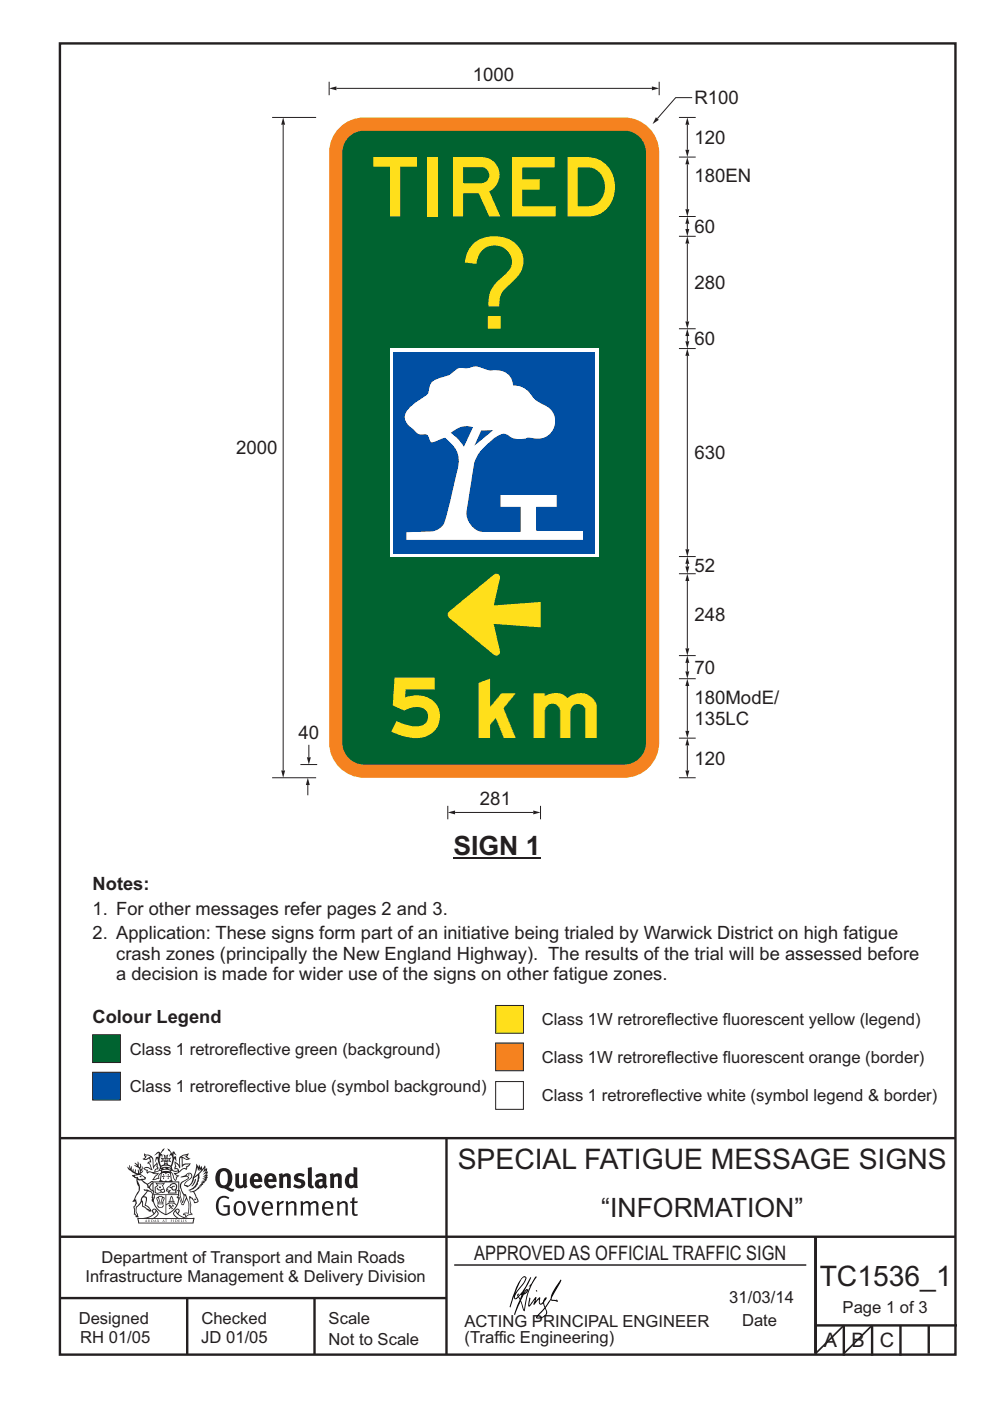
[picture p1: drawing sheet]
<svg xmlns="http://www.w3.org/2000/svg" width="210mm" height="297mm" viewBox="0 0 210 297" stroke-linecap="round" stroke-linejoin="round" font-family="sans-serif">
<path d="M12.7 9.2h190v278h-190zM12.7 241.3h189.9M94.7 241.4v45.8M12.7 275.2h82M12.7 262.2h190.1M39.7 275.2v12M66.7 275.2v12M173 262.2v24.8M173 281h30M197 281v6" fill="none" stroke="#231f20" stroke-width=".51"/>
<path d="M96.4 268.2h74.6" fill="none" stroke="#231f20" stroke-width=".21"/>
<g fill="#231f20">
<path d="M47 248.5a2.55 2.55 0 0 0 0 2.7l.3 .1a.81 .81 0 0 0 1-.9v-.6a1.04 1.04 0 0 0-1.1-1.5zM46.3 248.1a1.82 1.82 0 0 1 2.1-.2 1.82 1.82 0 0 1 .9 1.9 2.29 2.29 0 0 1-.8 1.9l.7 .3h.5l-.2 .6a2.87 2.87 0 0 1-2-.7 2.12 2.12 0 0 1-1.7-3.1z" fill-rule="evenodd"/>
<path d="M49.9 248.9l.8-.2v2a.46 .46 0 0 0 .2 .6 .46 .46 0 0 0 .7-.2v-2.2l.7-.2v2.4l.2 .5-.6 .4-.2-.3a1.02 1.02 0 0 1-1.2 .2 1.02 1.02 0 0 1-.6-1.1z" fill-rule="evenodd"/>
<path d="M54 249.5l-.1 .5h.9a.49 .49 0 0 0-.2-.6 .49 .49 0 0 0-.6 .1zM53.4 249.2a1.34 1.34 0 0 1 1.6-.3 1.34 1.34 0 0 1 .6 1.5v.2h-1.7a.77 .77 0 0 0 .5 .8 .77 .77 0 0 0 .9-.3l.3 .4a1.59 1.59 0 0 1-2.1 .2 1.59 1.59 0 0 1-.4-2z" fill-rule="evenodd"/>
<path d="M57 249.5l-.1 .5h.9a.49 .49 0 0 0-.2-.6 .49 .49 0 0 0-.6 .1zM56.4 249.2a1.34 1.34 0 0 1 1.6-.3 1.34 1.34 0 0 1 .7 1.5v.2h-1.8a.77 .77 0 0 0 .5 .8 .77 .77 0 0 0 .9-.3l.3 .4a1.59 1.59 0 0 1-2 .2 1.59 1.59 0 0 1-.5-2z" fill-rule="evenodd"/>
<path d="M59.1 248.9l.8-.2 .1 .4a.95 .95 0 0 1 1-.3 .95 .95 0 0 1 .7 .8v2.3h-.8v-2.3a.46 .46 0 0 0-.8 .1v2.2h-.9z" fill-rule="evenodd"/>
<path d="M62.5 249.1a1.75 1.75 0 0 1 2.1-.1l-.2 .5-.6-.2a.43 .43 0 0 0-.6 .3l.4 .3a1.04 1.04 0 0 1 1.2 1.2 1.04 1.04 0 0 1-1.4 .9l-1.2-.4 .3-.6 1 .4 .4-.4a.88 .88 0 0 0-1-.5l-.4-.2-.1-.4z" fill-rule="evenodd"/>
<path d="M65.3 247.6l.8-.2 .1 3.8 .2 .2 .2 .5a.88 .88 0 0 1-1-.1 .88 .88 0 0 1-.3-1z" fill-rule="evenodd"/>
<path d="M67.8 250.6a.43 .43 0 0 0-.1 .7 .43 .43 0 0 0 .7-.1v-.7zM66.8 249.2a1.7 1.7 0 0 1 2.4 .1v1.8l.3 .4-.4 .5-.5-.3a1.03 1.03 0 0 1-1.7-.2 1.03 1.03 0 0 1 .8-1.5h.7v-.4a.8 .8 0 0 0-1.2 .1z" fill-rule="evenodd"/>
<path d="M69.9 248.9l.8-.2 .1 .4a.95 .95 0 0 1 1-.3 .95 .95 0 0 1 .7 .8v2.3h-.8v-2.3a.46 .46 0 0 0-.8 .1v2.2h-.8z" fill-rule="evenodd"/>
<path d="M74.3 249.5a1.48 1.48 0 0 0 0 1.7l.4 .1 .3-.2v-1.5l-.3-.2zM75 247.4l.8 .2 .1 4.3h-.7l-.1-.2a1.26 1.26 0 0 1-1.4 0 1.26 1.26 0 0 1-.6-1.3 1.29 1.29 0 0 1 .5-1.3 1.29 1.29 0 0 1 1.4-.2z" fill-rule="evenodd"/>
<path d="M46.4 253.9a1.72 1.72 0 0 1 2.2 0l-.2 .3a1.24 1.24 0 0 0-1.4-.1 1.24 1.24 0 0 0-.7 1.3 1.49 1.49 0 0 0 1.3 2l.7-.2v-1.3h-.9l-.1-.4h1.4v2a1.93 1.93 0 0 1-2.2-.1 1.93 1.93 0 0 1-.7-2.2l.2-.7z" fill-rule="evenodd"/>
<path d="M50.3 255.2a1.65 1.65 0 0 0 .3 2.2 .99 .99 0 0 0 1-1.5 .78 .78 0 0 0-.4-.8 .78 .78 0 0 0-.9 .1zM50 254.9a1.33 1.33 0 0 1 1.6-.1 1.33 1.33 0 0 1 .5 1.5 1.31 1.31 0 0 1-1.3 1.5 1.31 1.31 0 0 1-1.3-1.6l.1-.5z" fill-rule="evenodd"/>
<path d="M52.5 254.7l.4-.1 .9 2.6 .8-2.5h.5l-1.1 3h-.5z" fill-rule="evenodd"/>
<path d="M56.2 255.2l-.2 .7h1.4a.7 .7 0 0 0-.3-.8 .7 .7 0 0 0-.9 .1zM55.9 255a1.22 1.22 0 0 1 1.5-.2 1.22 1.22 0 0 1 .5 1.5h-1.9a.93 .93 0 0 0 .5 1 .93 .93 0 0 0 1.2-.2l.1 .3a1.43 1.43 0 0 1-1.7 .1 1.43 1.43 0 0 1-.6-1.7z" fill-rule="evenodd"/>
<path d="M58.7 254.8l.4-.2 .1 .5 .4-.3 .6-.2-.2 .6a.66 .66 0 0 0-.8 .6v1.9h-.4z" fill-rule="evenodd"/>
<path d="M60.6 254.8l.4-.2 .1 .5a.94 .94 0 0 1 1-.4 .94 .94 0 0 1 .8 .7v2.3h-.5l-.1-2.5a.81 .81 0 0 0-1.2 .3v2.2h-.4z" fill-rule="evenodd"/>
<path d="M63.7 254.7l.5-.1 .1 .5 .4-.3a.78 .78 0 0 1 1.1 .3 .9 .9 0 0 1 1-.5 .9 .9 0 0 1 .7 .8v2.3h-.4l-.1-2.5a.67 .67 0 0 0-1.1 .3v2.2h-.5v-2.4l-.4-.2-.7 .4v2.2h-.5z" fill-rule="evenodd"/>
<path d="M69 255.2l-.2 .7h1.4a.7 .7 0 0 0-.3-.8 .7 .7 0 0 0-.9 .1zM68.7 255a1.22 1.22 0 0 1 1.5-.2 1.22 1.22 0 0 1 .5 1.5h-1.9a.93 .93 0 0 0 .5 1 .93 .93 0 0 0 1.2-.2l.1 .3a1.44 1.44 0 0 1-1.7 .1 1.44 1.44 0 0 1-.6-1.7z" fill-rule="evenodd"/>
<path d="M71.4 254.8l.5-.2 .1 .5a.94 .94 0 0 1 1-.4 .94 .94 0 0 1 .7 .7v2.3h-.4l-.1-2.5a.81 .81 0 0 0-1.2 .3v2.2h-.5z" fill-rule="evenodd"/>
<path d="M74.7 254l.5-.2v.9h.7l-.1 .4h-.7l.1 2.2 .1 .1h.5l.1 .3a.75 .75 0 0 1-1.2-.6v-2h-.4v-.4h.4z" fill-rule="evenodd"/>
<path d="M30.8 244.9l1.1 .3-.9 .5h-.4l.5-.5zM31.8 245.5l.2-.1a2.44 2.44 0 0 1 .4 2l.1 .4 .7-1-.1 .6 .3 .3a.57 .57 0 0 0-.6 .8l-1-.2-.5 .2 .1-.5-.7-.2 .6-.2 1 .5 .1-.1-.6-1.3-.2-.1 .5-.1zM30.7 244.5l-.2 .4 .3 .4-.6 .4a1.04 1.04 0 0 0 1.4-.1l.2 .7h-.4l-.2 .4a.94 .94 0 0 1 .9 1.1l-.2-.1a1.16 1.16 0 0 0-1.5-.1l.3 .4 .4 .2 .1 .5 .2 .2v-.2a.94 .94 0 0 1 1.1 .2h.9l-1.2 1.2a1.13 1.13 0 0 0 1.2-.2l.4-.1-.1-.4 .5-.7a.83 .83 0 0 0-.6 1.1l-.3-.1-.7 .3 1.1-1.4-.5 .2-.5-.1 1.3-.5-.2-.2-.8 .4v-.3l.2-.2 .3 .1 .1-.3-.2-.4v-.6l-.2-.3-.6 .9v-.7a1.42 1.42 0 0 0-1.7-1.8z" fill-rule="evenodd"/>
<path d="M38.5 245.3l.5-.3 .7-.1-.6 .3 .8 .5h-.3zM38.3 245.5h.2l.1 2a1.69 1.69 0 0 1 1.5-.7l-.7 .5 .1 .5a1.1 1.1 0 0 0-1.5 .6l-.1-.5-.2-.2h-.5l.2-.4-.2-.7a1.42 1.42 0 0 1 .8 1.1l.2-.1zM37.1 246.2l.1 1-.2 .3v.5l.6-.1 .1 .2a.96 .96 0 0 1-1.1-.1l-.1 .1a1.06 1.06 0 0 0 1.3 .2v.1a.72 .72 0 0 1-1 .2l.3 .5 .6 .3-.4 .1-.1 .7-.3-.4-.3-1.1-.4-.4 .4 .9a1.54 1.54 0 0 0 .6 1.2l.2-.3a.58 .58 0 0 1 .5-.7l.1-.2h-.3l-.4-.3 .9-.5a.93 .93 0 0 1 1.1-.5l.1 .2 .2-.1 .1-.5a.99 .99 0 0 0 .7-.9l-1.3 .1-.4 .3v-1.5l.9 .4 .8-.3h-.3l-.5-.4 .4-.7-.7 .2a1.46 1.46 0 0 0-1.3 2.1v.4l-.2-.4z" fill-rule="evenodd"/>
<path d="M35.6 248.9l.2 .1-.1 .4h.3l-.3 .1v.5l-.1-.6h-.3l.3-.1z" fill-rule="evenodd"/>
<path d="M34.6 248.9l.2 .1-.1 .3 .4 .1h-.4v.6l-.1-.5-.3-.1h.3z" fill-rule="evenodd"/>
<path d="M34.3 248.8a.57 .57 0 0 1 .9 .2 .57 .57 0 0 1 .9-.2l.2 1.4-.2 .1a.57 .57 0 0 1-.9-.1 .69 .69 0 0 1-1.1 0zM34.2 248.1l-.3 2.1-.2 .4h2.9l-.1-.4-.3-2.1h-.2v.3l-.8-.1-.9 .1 .1-.3z" fill-rule="evenodd"/>
<path d="M34.2 252.4a.3 .3 0 0 0 .6 0 .3 .3 0 0 0-.6 0zM33.3 251l.3 .3-.3 .3a.79 .79 0 0 0 0 1.3l.8-.2-.1-.3a.55 .55 0 0 1-.7-.6h.1l.1 .3 .4 .1 .8-.2-.4-.7 .4-.3-.7 .1zM33 250.7l1.1 .2 .9-.2-.4 .7 .4 1.1a.56 .56 0 0 1-.8 .3l-.2 .1a.73 .73 0 0 1-.9 .1 .73 .73 0 0 1-.3-.9v-.4l.5-.4z" fill-rule="evenodd"/>
<path d="M35.6 251.9l.7-.5a.58 .58 0 0 1 1-.1 .58 .58 0 0 1-.5 .9l-.2-.3a.43 .43 0 0 1 .6-.3v-.1a.57 .57 0 0 0-.8 .2l-.2-.1-.3 .2 .4 .1a.55 .55 0 0 0 .9 .5v.5h-1.3l.3-.4-.1-.2-.6 .1 .2-.2-.2-.1zM35.4 251.8l-.1 .2a.39 .39 0 0 0 .2 .7l.3-.1-.2 .5h1.9l-.1-.8a.86 .86 0 0 0-.1-1.4 .86 .86 0 0 0-1.3 .4z" fill-rule="evenodd"/>
<path d="M36 254.8h.8v.2h-.8zM36.4 253.8l.2 .8h-.4zM36.4 253.5l-.3 .5-.1 .6h-.2v.4l-.7 .4 .1 .2a1.48 1.48 0 0 1 2.2 .1l.2-.1-.6-.5v-.5h-.2l-.1-.6z" fill-rule="evenodd"/>
<path d="M35.8 255.4l.3 .1 .2 .3 .3-.2-.2-.2a.38 .38 0 0 1 .4 .5l-.1-.2-.3 .3 .3 .2-.3 .2-.1-.3-.4 .3-.1-.2 .4-.3-.2-.1-.1 .1z" fill-rule="evenodd"/>
<path d="M34.5 254h.2v.2l-.3 .6h-.1zM33.6 255.3h.9v.2a.55 .55 0 0 1-.8 .4v-.2h-.2zM33.4 254h.2l.2 .8h-.2zM33.6 255h.8l.1 .1-.8 .1zM33.8 253.7h.5l-.2 1.1h-.2zM33.3 253.8l-.1 .3 .3 1.2a.48 .48 0 0 0-.1 .5 .48 .48 0 0 0 .4 .3l.6-.1a.49 .49 0 0 0 .2-.7l.3-1.2-.1-.3a1.42 1.42 0 0 0-1.5 0z" fill-rule="evenodd"/>
<path d="M33.6 251.6h.5l.1 .3h-.4z" fill-rule="evenodd"/>
<path d="M41.3 250.1l.3-.2-.2 .9-.6 .7h-.2l.5-.7z" fill-rule="evenodd"/>
<path d="M39.7 249l.3-.2 .5 .2a.88 .88 0 0 1-.6 1.1 1.22 1.22 0 0 0-.8 1.3l.5 .2a.72 .72 0 0 0 .9-.4l.5-.8 .2-.6 .8-.6v.3a2.85 2.85 0 0 1-2 2.8l.1 .1a2.13 2.13 0 0 0 1.9-1.5l-.1-.2a2.01 2.01 0 0 0 .3-1.8l1.2-1.3-.4 1 .7-.5-.7 1 .8-.4-.8 .8 .7-.1-.9 .5 .8-.1-.8 .4h.7l-.8 .3 .3 .2h-.4l.2 .4-.4-.1 .2 .3h-.4l.1 .3h-.1a2.16 2.16 0 0 1-2 1l.1 .2h.4a.76 .76 0 0 1 .7 .7l.5 1.2-.6 .2a1.45 1.45 0 0 0-1.2-1.3l.3 1.8-.1 1.9 .4 .2a1.07 1.07 0 0 0-1.2 .4v-.3l-.5-.2a.87 .87 0 0 1 1-.1l.1-.7a4.4 4.4 0 0 0-.6-3.1l-.1-.3h-.2a2.16 2.16 0 0 1-.7-2.2l.3-.3 1.2-.8a.55 .55 0 0 0-.4-.7zM37.8 252.4a.76 .76 0 0 1 .3 1.1l.6 1.6 .4-1.7 .2 .1a.61 .61 0 0 1-.1 .9l-.3 .9h-.2l-.7-1.6-.3 .1a1.18 1.18 0 0 0 .1-1.4zM41.8 247.5l.2 .8 .3-.6v.6l.3-.5a1.9 1.9 0 0 1-1.1 1.4l-.3 .3zM38.2 249.6l1.4-.1 .2 .1v.3l-.5 .3a1.26 1.26 0 0 0-1 1.9l.2 .7a1.84 1.84 0 0 1 .2 2l-.4-1.3a.96 .96 0 0 0-.4-1.3l-.4 .3a.78 .78 0 0 1-.1 1.3l.2 .2h.4l.4 1.1a.38 .38 0 0 0 .2 .4 .38 .38 0 0 0 .4-.1l.6-1.2a2.94 2.94 0 0 1 .3 2.5v.5l-.8-.1-.3 .4v.2l.4-.1 .1 .4 .2 .1a1.02 1.02 0 0 1 1.3-.5l-.1-.4-.3-.1 .2-1.7-.3-1.4 .1 .1a1.14 1.14 0 0 1 .7 .9 .63 .63 0 0 0 .9-.2 .63 .63 0 0 0-.2-.8l-.6-1.3 .9-.6 .2-.3 .2-.1v-.2h.3l-.1-.3h.4l-.1-.3 .5-.1-.2-.2 .5-.4 .1-.2-.3 .1 .5-.6-.3 .1 .3-.6-.4 .1 .4-.5v-.3l-.3 .2 .1-.6v-.3l-.4 .3-.1-.8-.5 .8-.2-.7-.2 .5-.3-.8-.1 .6-.5-.8-.1 1.4-.7 1.9a1.81 1.81 0 0 1-.9 1.4l-.6-.2a1.75 1.75 0 0 1 1.1-1.2 .75 .75 0 0 0 .1-1.3 .75 .75 0 0 0-1.2 .5z" fill-rule="evenodd"/>
<path d="M41.2 254.2l.3-.1 .1 .3h-.4z" fill-rule="evenodd"/>
<path d="M29.4 258.4h11.6l-.2 .8h-11.3zM31.3 258.2l.5-.1a2.48 2.48 0 0 0 1.4-1.3l.2 .6-.5 .5-.4 .3zM32.5 256.6l.3-.2 .2 .2-.3 .6zM37.2 256.8a2.65 2.65 0 0 0 1.8 1.4h-1.1l-.5-.3-.5-.5zM37.4 256.6l.2-.2 .3 .2-.3 .6zM29.2 258.2l.1 1.2h11.7l.3-1.1-.2-.1a4.1 4.1 0 0 1-3.3-.9l.3-.4-.1-.5a1.06 1.06 0 0 0-1.3 .9l.2 .4 .6 .5h-4.7l.3-.1a.84 .84 0 0 0 .6-.7 .84 .84 0 0 0-.5-.9l-.3-.2-.5 .1-.1 .5 .3 .4a4.2 4.2 0 0 1-3.4 .9z" fill-rule="evenodd"/>
<path d="M31 258.7l.1 .2h-.2zM31 258.6l-.3 .5 .4-.1 .2 .1z" fill-rule="evenodd"/>
<path d="M31.3 258.6h.2v.4a.25 .25 0 0 0 .3-.1 .25 .25 0 0 0-.1-.3h.1a.29 .29 0 0 1 0 .4 .29 .29 0 0 1-.4 0 .29 .29 0 0 1 0-.4z" fill-rule="evenodd"/>
<path d="M32.2 258.6a.22 .22 0 0 1 .3 .2 .22 .22 0 0 1-.3 .2zM32 258.6v.5a.33 .33 0 0 0 .5-.1 .33 .33 0 0 0 0-.4 .33 .33 0 0 0-.5 0z" fill-rule="evenodd"/>
<path d="M32.9 258.7l.1 .2h-.2zM32.9 258.6l-.2 .5 .3-.1 .2 .1z" fill-rule="evenodd"/>
<path d="M33.3 258.6h.2v.2l.3-.2-.2 .2 .2 .3-.3-.2-.1 .2h-.1l.2-.3z" fill-rule="evenodd"/>
<path d="M34.7 258.7l.1 .2h-.2zM34.7 258.6l-.3 .5 .4-.1 .2 .1z" fill-rule="evenodd"/>
<path d="M35 258.6h.4h-.1v.5h-.2l.1-.5z" fill-rule="evenodd"/>
<path d="M36.2 258.6h.3h-.2v.2h.2h-.2l.1 .3h-.2z" fill-rule="evenodd"/>
<path d="M36.7 258.6h.2v.5h-.2z" fill-rule="evenodd"/>
<path d="M37.3 258.6a.22 .22 0 0 1 .3 .2 .22 .22 0 0 1-.3 .2zM37.1 258.6v.5a.33 .33 0 0 0 .5-.1 .33 .33 0 0 0 0-.4 .33 .33 0 0 0-.5 0z" fill-rule="evenodd"/>
<path d="M37.8 258.6h.3h-.1v.2h.1h-.1v.2l.1 .1h-.3z" fill-rule="evenodd"/>
<path d="M38.3 258.6h.3l-.1 .4 .2 .1h-.4z" fill-rule="evenodd"/>
<path d="M38.9 258.6h.2v.5h-.2z" fill-rule="evenodd"/>
<path d="M39.3 258.6h.2l-.2 .1 .2 .2-.1 .2h-.1v-.2l.2 .1z" fill-rule="evenodd"/>
<path d="M34.2 247.4a1.51 1.51 0 0 1 2 .2 2.67 2.67 0 0 0-2.1 0zM35.7 247.6l.4 .2 .1 .2-.4-.1zM34.6 247.7l.4-.1 .2 .2h-.4zM34 247.9l.3 .1-.3 .1zM34.9 246.9l.3-.2 .2 .2zM34.9 245.7h.2v.4h-.2zM35 245.1l.2 .2 .2-.2-.1 .4h-.2zM35.1 246.3h.2l.1 .4-.2-.2-.2 .2zM35.3 245.7h.2v.4h-.2zM34.4 245.7l.3 .1v.2l-.3 .1 .2-.2zM35.7 245.8l.3-.1-.2 .2 .2 .2-.4-.1zM32.7 244.9l1-.5-.1 1-.2-.1-.4 .1-.2 1.1 .5-1 .2 .9a1.84 1.84 0 0 1 .3 1.7l.4 .1a2.48 2.48 0 0 1 2.2 .1l.2-.3-.2-.7 .7-1.7 .4 .6-.2-1-.2-.1-.2 .3v-.9l.6 .4-.6-.7h-.3l-.1 .4-.5-.8-.5-.3 .2 .4 .5 .6-.4 .7 .4-.3a2.06 2.06 0 0 1 0 2.2l-.6-.2-.1-.6 .1-.1 .8 .2-.4-.5 .4-.5-.7 .2-.2-.2 .2-.7-.5 .4-.5-.4 .2 .7-.2 .2-.7-.2 .4 .5-.4 .5 .7-.2 .2 .1-.2 .6-.5 .2a2.02 2.02 0 0 1 0-2.2l.3 .5-.1-.6-.3-.1 .8-1.2-.5 .3-.4 .7-.2-.3a.8 .8 0 0 0-.8 .5z" fill-rule="evenodd"/>
<path d="M29.2 250.1l.3 .2a.61 .61 0 0 1 .8 .3l.3 .2a.8 .8 0 0 1 .6 1l.4 .1 .5 .6a1 1 0 0 1 .5 1l-.1 .7v-.5h-.1a.96 .96 0 0 0-.8-1.3l-.3-.2h-.6l-.1-.1-.2 .1 .2 .3h.5l-1.1 1.4-.2 .9-.4 .6a1.33 1.33 0 0 0-.5 1.8l.2 .5a1.26 1.26 0 0 1-.5-1.4l-.1-.4a1.56 1.56 0 0 0 .4-1.7l-.3 .2 .2-.5a3.2 3.2 0 0 0 .7-3zM30.4 253.9h.4a2.06 2.06 0 0 1-.1 1.6l.7 .5 .4 .5-.6-.2-.8-.6-.1-.9a.51 .51 0 0 1 .1-.9zM28.6 249.3a1.52 1.52 0 0 1 2.1 .6l-1.1 .1-.2-.1-.2-.4-.4 .1zM27.5 247v.8l-.3-.4-.2 .1a3.1 3.1 0 0 0 2 1.5l-1 .1 .5 .6 .5 .1v1.1a1.84 1.84 0 0 1-.2 2.5l-.4 .9-.4 .4 .3 .1 .4-.1 .1 .4-.2 .5-.3 .2 .1 1.8 .2-.1 .2 .6h.2l.4-.1-.1-.5a1.3 1.3 0 0 1-.1-1.6l.8-1.1 .2 1.1 .6 .2 .4 .6 .2-.2 .2 .4 .5-.1a1.85 1.85 0 0 0-1.2-1.3l.1-.3a1.39 1.39 0 0 0 0-1.5h-.5l.5-.6a.66 .66 0 0 1 .9-.4 .66 .66 0 0 1 .3 .9l-.1 .4h.2v.1l-.2 .3 .2 .5 .2-.3a2.24 2.24 0 0 0 .1-2.2 .73 .73 0 0 1-.7-.6 .73 .73 0 0 1 .5-.8l.1-.2a.94 .94 0 0 0-.9 .8 .48 .48 0 0 1-.1-.5 .48 .48 0 0 1 .5-.3l.5-.3a.51 .51 0 0 0-.8 .2l-.5 .3-1-.8 .6-.1 .1-.5-1.1-.7 .5-.4v-.4l-.5 .5 .1-.2a.69 .69 0 0 0 .2-1.1v.5l-.3 .2 .1-1.1-.3-.2 .1 .6-.1 .2-.4-1.2v.6l-.7-.3 .6 .6-.6-.2 .2 .3a1 1 0 0 1 .8 1.5l-.2-.8v.8l-.5-.2-.1-.7-.2 .6-.2-.1v-.6l-.2 .4-.2-.2 .1-.7-.2 .5z" fill-rule="evenodd"/>
<path d="M29.5 249.5l.3-.2 .3 .3z" fill-rule="evenodd"/>
<path d="M32.4 250.5h5.6v2l-.2-.1v-1.7h-5.2v2.5h5.2v-.8l.1 .2-.1 1.1v-.3h-2.5v4a4.1 4.1 0 0 0 2.6-3.6l.1-.1a4 4 0 0 1-2.8 3.9 4.2 4.2 0 0 1-2.8-4.7l.1 1.3 .1-.1a3.8 3.8 0 0 0 2.5 3.3v-4h-2.5l-.2-.9z" fill-rule="evenodd"/>
<circle cx="40" cy="249.1" r=".17"/>
</g>
<g fill="#000">
<path d="M111.6 273.7l.2-.2-.5 .7zM110.4 274.5l.2 .1-.3 .8-.2-.5zM110.9 270.9h.5a9.3 9.3 0 0 1-2 3.1l-.1 .3 1-2.5zM110.6 271a14.7 14.7 0 0 0-2.2 4.9l-.3 1.2 .1 .1 .8-2.3a.42 .42 0 0 0 .2 .6 .42 .42 0 0 0 .6-.3l.2-.1 .2 .5-1.1 3.2h.2l1.1-2.9 .6 1.9 .2 .2 .2-.5a13.5 13.5 0 0 1 2-6.2l.4-.5-.1-.2-1.6 2.1 .4-.1a14.9 14.9 0 0 0-1.3 5.1l-.4-1.1a1.39 1.39 0 0 1 .2-1.9l.1-.2a.92 .92 0 0 0 .8-1.2 .75 .75 0 0 0-.8 .7l-.1 .2 1.6-3.4h-.1l-.4 .7a10.5 10.5 0 0 1-2.2 3.3l.2-.5a.32 .32 0 0 0-.4 .2 .32 .32 0 0 0 .1 .4l-.5 .4a3.2 3.2 0 0 1 1.1-2.3l.5-.6a2.49 2.49 0 0 0 .7-1.6l-.4-.2z" fill-rule="evenodd"/>
<path d="M113.7 273.6l.3 .2h-.3z" fill-rule="evenodd"/>
<path d="M115.6 277.5a1.15 1.15 0 0 1 .1 1.3 1.15 1.15 0 0 1-1.2 .5l-.6 .1zM112.2 275.2l-.2 1.6 .2 .2 1.2-1.5-.2 1.1 1.1-1.1a.94 .94 0 0 0 .4 1.1l.5-.3 .3 .9-1.2 1.3a.98 .98 0 0 0-.5 1 1.9 1.9 0 0 0 2.3-1.3l-.1-.2a1.02 1.02 0 0 1 .2-1.4l.6-1 1.5 .3-.2-.4v.2l-1.1-.1v-.3l2-3.6 .1-.2-.2-.2-1.7 2.8a6.6 6.6 0 0 1-1.6 2.9l-.1-.2a1.01 1.01 0 0 1 .4-1.4l.1-.2-.3-.1-.4 .4-.1 .5-.6 .4-.1-.4 .1-.9-.2-.1-.9 1 .3-1h-.2l-1.4 1.8 .3-1.5v-.1z" fill-rule="evenodd"/>
</g>
<path d="M179 281v6.4M185 281v6.4M191 281v6.4" fill="none" stroke="#231f20" stroke-width=".51"/>
<path d="M179 281l-6 6" fill="none" stroke="#231f20" stroke-width=".35"/>
<path d="M105.1 213.2h5.9v5.9h-5.9z" fill-rule="evenodd" fill="#ffdf1b" stroke="#231f20" stroke-width=".21"/>
<path d="M19.6 227.3h5.9v5.9h-5.9z" fill-rule="evenodd" fill="#004fa3" stroke="#231f20" stroke-width=".21"/>
<path d="M96.2 181.9h18.5" fill="none" stroke="#231f20" stroke-width=".26"/>
<path d="M19.6 219.4h5.9v5.9h-5.9z" fill-rule="evenodd" fill="#006330" stroke="#231f20" stroke-width=".21"/>
<path d="M71.4 18.7h66.9" fill="none" stroke="#231f20" stroke-width=".21"/>
<g fill="#231f20">
<path d="M138.3 18.3l1.5 .4-1.5 .5z"/>
<path d="M69.8 18.7l1.6-.4v.9z"/>
</g>
<path d="M69.8 17.3v2.9M139.8 17.3v2.9M145.8 158v5.4" fill="none" stroke="#231f20" stroke-width=".21"/>
<g fill="#231f20">
<path d="M145.4 163.4h.8l-.4 1.5z"/>
<path d="M145.8 156.5l.4 1.5h-.8z"/>
</g>
<path d="M144 156.5h3.6M144 164.9h3.6" fill="none" stroke="#231f20" stroke-width=".21"/>
<path d="M72.4 26.7a7.4 7.4 0 0 1 4.8-1.8h55.2a7.4 7.4 0 0 1 7.4 7.4v125.2a7.4 7.4 0 0 1-7.4 7.4h-55.2a7.4 7.4 0 0 1-7.4-7.4v-125.2a7.4 7.4 0 0 1 2.6-5.6z" fill-rule="evenodd" fill="#f5821f"/>
<path d="M73.7 29.3a4.6 4.6 0 0 1 3.5-1.6h55.2a4.6 4.6 0 0 1 4.6 4.6v125.2a4.6 4.6 0 0 1-4.6 4.6h-55.2a4.6 4.6 0 0 1-4.6-4.6v-125.2a4.6 4.6 0 0 1 1.1-3z" fill-rule="evenodd" fill="#006330"/>
<path d="M145.8 145.4v9.6" fill="none" stroke="#231f20" stroke-width=".21"/>
<g fill="#231f20">
<path d="M145.4 155h.8l-.4 1.5z"/>
<path d="M145.8 143.9l.4 1.5h-.8z"/>
</g>
<path d="M144 143.9h3.6M145.8 140.5v1.9" fill="none" stroke="#231f20" stroke-width=".21"/>
<g fill="#231f20">
<path d="M145.4 142.4h.8l-.4 1.5z"/>
<path d="M145.8 139l.4 1.5h-.8z"/>
</g>
<path d="M144 33.3h3.6M145.8 34.8v9.6M144 45.9h3.6" fill="none" stroke="#231f20" stroke-width=".21"/>
<g fill="#231f20">
<path d="M145.4 44.4h.8l-.4 1.5z"/>
<path d="M145.8 33.3l.4 1.5h-.8z"/>
</g>
<path d="M144 139h3.6M145.8 123.2v14.3" fill="none" stroke="#231f20" stroke-width=".21"/>
<g fill="#231f20">
<path d="M145.4 137.5h.8l-.4 1.5z"/>
<path d="M145.8 121.6l.4 1.6h-.8z"/>
</g>
<path d="M146.8 20.7h-3.5l-3.9 4.4M144 121.6h3.6" fill="none" stroke="#231f20" stroke-width=".21"/>
<path d="M139.1 24.9l.6 .5-1.3 .9z" fill="#231f20"/>
<path d="M145.8 26.4v5.4" fill="none" stroke="#231f20" stroke-width=".21"/>
<g fill="#231f20">
<path d="M145.4 31.8h.8l-.4 1.5z"/>
<path d="M145.8 24.9l.4 1.5h-.8z"/>
</g>
<path d="M144 24.9h3.6M145.8 119.5v.6" fill="none" stroke="#231f20" stroke-width=".21"/>
<g fill="#231f20">
<path d="M145.4 120.1h.8l-.4 1.5z"/>
<path d="M145.8 118l.4 1.5h-.8z"/>
</g>
<path d="M145.8 75.4v41.1M144 118h3.6" fill="none" stroke="#231f20" stroke-width=".21"/>
<g fill="#231f20">
<path d="M145.4 116.5h.8l-.4 1.5z"/>
<path d="M145.8 73.9l.4 1.5h-.8z"/>
</g>
<path d="M144 73.9h3.6M145.8 71.2v1.2" fill="none" stroke="#231f20" stroke-width=".21"/>
<g fill="#231f20">
<path d="M145.4 72.4h.8l-.4 1.5z"/>
<path d="M145.8 69.7l.4 1.5h-.8z"/>
</g>
<path d="M145.8 51.6v16.6M144 69.7h3.6" fill="none" stroke="#231f20" stroke-width=".21"/>
<g fill="#231f20">
<path d="M145.4 68.2h.8l-.4 1.5z"/>
<path d="M145.8 50.1l.4 1.5h-.8z"/>
</g>
<path d="M100.1 52a7 7 0 0 1 9.7 .1 5 5 0 0 1-.7 7.2l-.4 .5a6.3 6.3 0 0 0-2.6 3.1l-.2 2.1h-2.3a6.5 6.5 0 0 1 3-6.3 4.2 4.2 0 0 0 2-3.2 3.7 3.7 0 0 0-3.6-3.5 3.7 3.7 0 0 0-3.8 3.3l-.2 .7-2.4-.3 .5-2.1zM103.5 67h2.7v2.7h-2.7z" fill="#ffdf1b"/>
<path d="M82.8 73.9h44.1v44.1h-44.1z" fill="#fff"/>
<path d="M83.5 74.6h42.7v42.7h-42.7z" fill="#004fa3"/>
<path d="M91.5 81.1l-.5 1.3a1.95 1.95 0 0 1-1.4 2l-.8 .5a6.6 6.6 0 0 0-2.9 3.3 3.3 3.3 0 0 0 1.8 2.8l.3 .3a1.87 1.87 0 0 0 2.1 .8 .96 .96 0 0 1 .9 1l.4 .6 .2 .1 2.8-1a6.1 6.1 0 0 1 2.8 6l-2.3 9.7a5.8 5.8 0 0 1-1.3 3.2 3.6 3.6 0 0 1-2.2 1l-5.2 .1v1.7h37.5v-2h-10v-5h4.4v-2.6h-11.9v2.6h4.3v5.2h-8.2a4.1 4.1 0 0 1-3.4-4.2l1.7-10.4a11.6 11.6 0 0 1 6.2-6.2l.9 .3a4.3 4.3 0 0 0 4.3 .6h.4a3.9 3.9 0 0 0 5.2-2.3 3.7 3.7 0 0 0-2.4-4.7l-1.4-.8-.8-.8a4.5 4.5 0 0 0-4.2-2.5 3.5 3.5 0 0 0-4.5-3.2l-1.5-.3a3.9 3.9 0 0 0-3.7-.1 2.81 2.81 0 0 0-3.1 .9l-.8 .5-1.5 .5a4.5 4.5 0 0 0-2.2 1.1zM95.6 91.8l1.7 1.5 1.1 1.4 1.9-4.1a4.8 4.8 0 0 0-4.7 1.2zM102.1 91.3l2.5-.1-4 3.3z" fill-rule="evenodd" fill="#fff"/>
<path d="M95.2 129.8l9.5-8a.79 .79 0 0 1 1-.1 .79 .79 0 0 1 .3 .9l-1.3 5.8 10-.8v5.4l-10-.7 1.3 5.7a.79 .79 0 0 1-.3 .9 .79 .79 0 0 1-1-.1l-9.3-7.7a.87 .87 0 0 1-.2-1.3z" fill-rule="evenodd" fill="#ffdf1b"/>
<path d="M144 50.1h3.6M145.8 47.4v1.2" fill="none" stroke="#231f20" stroke-width=".21"/>
<g fill="#231f20">
<path d="M145.4 48.6h.8l-.4 1.5z"/>
<path d="M145.8 45.9l.4 1.5h-.8z"/>
</g>
<path d="M96.5 172.3h16.6" fill="none" stroke="#231f20" stroke-width=".21"/>
<g fill="#231f20">
<path d="M113.1 171.8l1.5 .5-1.5 .4z"/>
<path d="M95 172.3l1.5-.5v.9z"/>
</g>
<path d="M65.5 157.9v2.7M95 170.9v2.8M114.6 170.9v2.8" fill="none" stroke="#231f20" stroke-width=".21"/>
<path d="M65.1 160.6h.8l-.4 1.5z" fill="#231f20"/>
<path d="M65.3 166.4v2.2" fill="none" stroke="#231f20" stroke-width=".21"/>
<path d="M65.3 164.9l.4 1.5h-.8z" fill="#231f20"/>
<path d="M60.1 26.4v137M57.7 164.9h9.4M63.7 162.1h3.6" fill="none" stroke="#231f20" stroke-width=".21"/>
<g fill="#231f20">
<path d="M59.6 163.4h.9l-.4 1.5z"/>
<path d="M60.1 24.9l.4 1.5h-.9z"/>
</g>
<path d="M57.7 24.9h9.4" fill="none" stroke="#231f20" stroke-width=".21"/>
<path d="M105.1 221.1h5.9v5.9h-5.9z" fill-rule="evenodd" fill="#f5821f" stroke="#231f20" stroke-width=".21"/>
<path d="M105.1 229.3h5.9v5.9h-5.9z" fill-rule="evenodd" fill="#fff" stroke="#231f20" stroke-width=".21"/>
<path d="M185 281l-6 6" fill="none" stroke="#231f20" stroke-width=".35"/>
<g font-size="12.6" fill="#ffdf1b">
<text x="79.2" y="45.9">TIRED</text>
<text x="83" y="156.3">5</text>
</g>
<text font-size="9.5" fill="#ffdf1b" x="101.6" y="156.5">km</text>
<g font-size="6" fill="#231f20">
<text x="97.1" y="247.8">SPECIAL FATIGUE MESSAGE SIGNS</text>
<text x="173.9" y="272.6">TC1536_1</text>
</g>
<g font-size="5.6" fill="#231f20">
<text x="96.2" y="181.3">SIGN 1</text>
<text x="127.5" y="258">“INFORMATION”</text>
</g>
<g font-size="4.2" fill="#231f20">
<text x="100.6" y="267.2">APPROVED AS OFFICIAL TRAFFIC SIGN</text>
<text x="174.7" y="285.6">A</text>
<text x="180.6" y="285.6">B</text>
<text x="186.6" y="285.6">C</text>
</g>
<g font-size="4" fill="#231f20">
<text x="100.3" y="17.3">1000</text>
<text x="147.3" y="22.1">R100</text>
<text x="147.3" y="30.5">120</text>
<text x="147.3" y="38.7">180EN</text>
<text x="147.3" y="49.4">60</text>
<text x="147.3" y="61.3">280</text>
<text x="147.3" y="73.2">60</text>
<text x="50.1" y="96.3">2000</text>
<text x="147.3" y="97.4">630</text>
<text x="147.3" y="121.2">52</text>
<text x="147.3" y="131.7">248</text>
<text x="147.3" y="142.8">70</text>
<text x="147.3" y="149.3">180ModE/</text>
<text x="147.3" y="153.7">135LC</text>
<text x="63.3" y="156.6">40</text>
<text x="147.3" y="162.1">120</text>
<text x="101.8" y="170.8">281</text>
</g>
<g font-size="3.9" fill="#231f20">
<text x="19.6" y="188.7">Notes:</text>
<text x="19.6" y="193.9">1. For other messages refer pages 2 and 3.</text>
<text x="19.6" y="199.1">2. Application: These signs form part of an initiative being trialed by Warwick District on high fatigue</text>
<text x="24.6" y="203.5">crash zones (principally the New England Highway). The results of the trial will be assessed before</text>
<text x="24.6" y="207.8">a decision is made for wider use of the signs on other fatigue zones.</text>
<text x="19.6" y="216.8">Colour Legend</text>
</g>
<g font-size="3.5" fill="#231f20">
<text x="114.9" y="217.4">Class 1W retroreflective fluorescent yellow (legend)</text>
<text x="27.5" y="223.6">Class 1 retroreflective green (background)</text>
<text x="114.9" y="225.3">Class 1W retroreflective fluorescent orange (border)</text>
<text x="27.5" y="231.5">Class 1 retroreflective blue (symbol background)</text>
<text x="114.9" y="233.5">Class 1 retroreflective white (symbol legend &amp; border)</text>
<text x="21.5" y="267.8">Department of Transport and Main Roads</text>
<text x="18.1" y="271.8">Infrastructure Management &amp; Delivery Division</text>
<text x="16.7" y="280.7">Designed</text>
<text x="42.7" y="280.7">Checked</text>
<text x="69.7" y="280.7">Scale</text>
<text x="98.5" y="281.4">ACTING PRINCIPAL ENGINEER</text>
<text x="154.7" y="276.2">31/03/14</text>
<text x="157.4" y="281.2">Date</text>
<text x="178.7" y="278.5">Page 1 of 3</text>
<text x="17" y="284.8">RH 01/05</text>
<text x="42.7" y="284.8">JD 01/05</text>
<text x="69.7" y="285.2">Not to Scale</text>
<text x="98.5" y="284.8">(Traffic Engineering)</text>
</g>
</svg>
